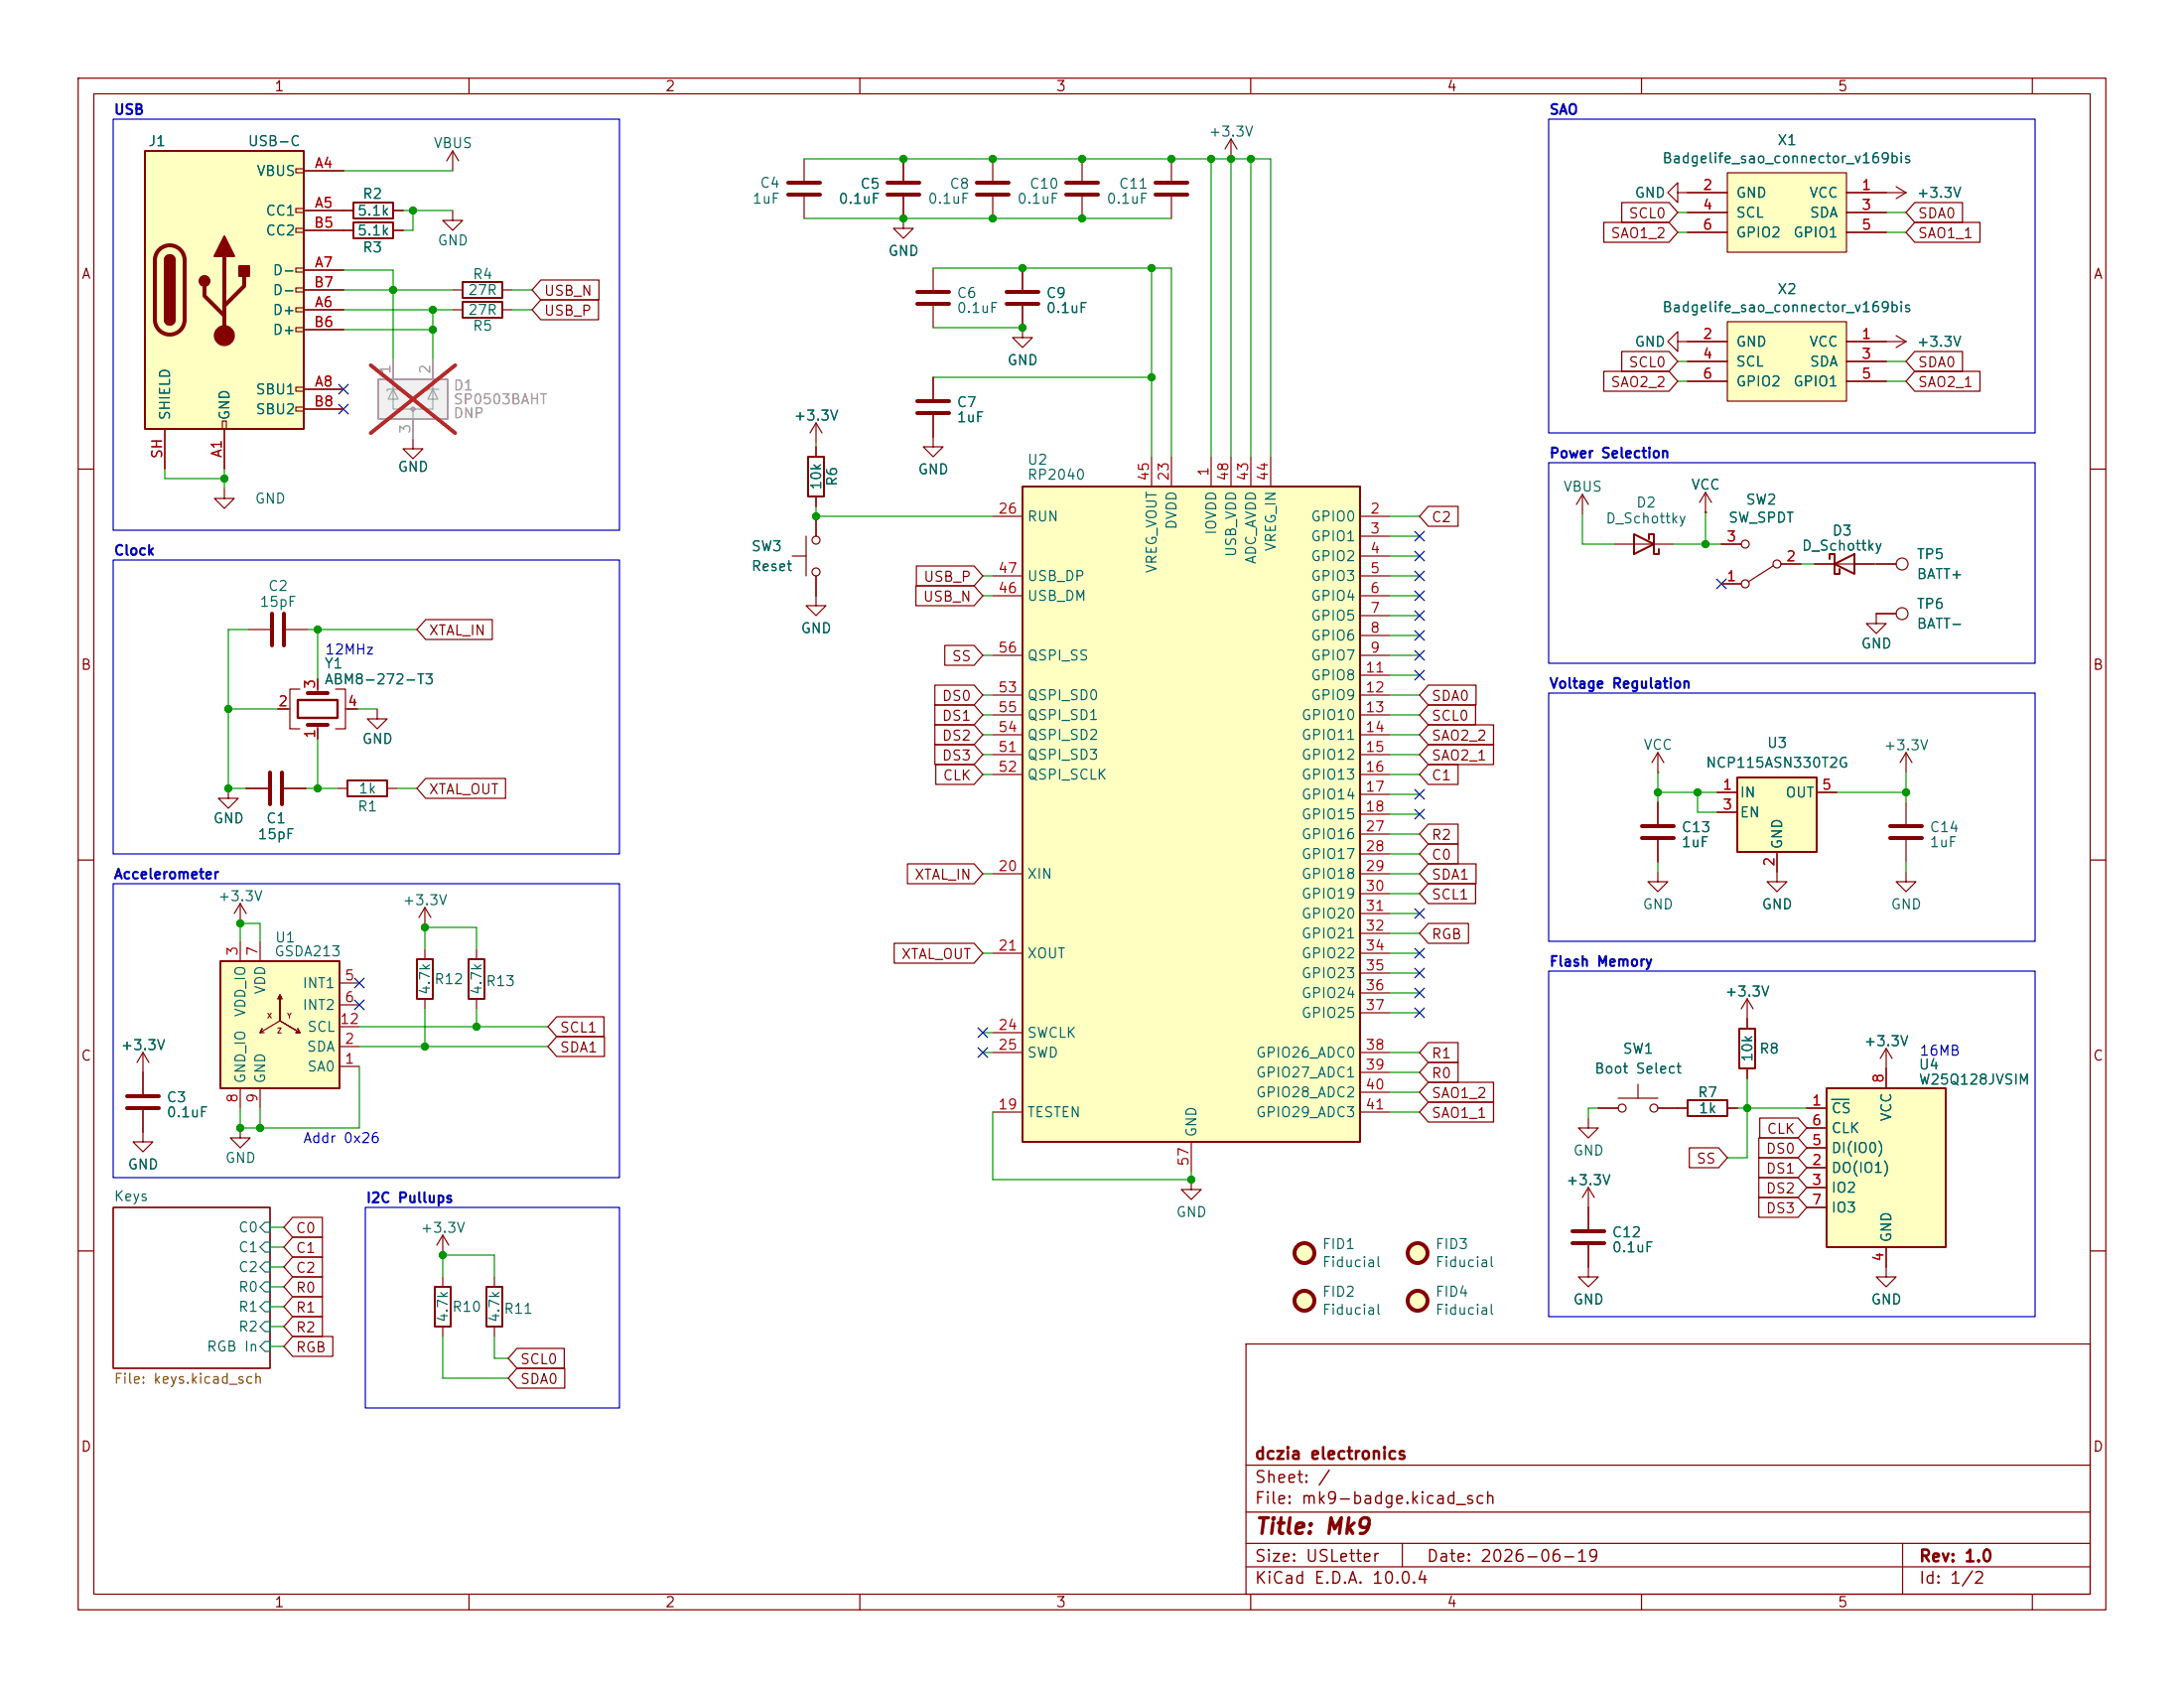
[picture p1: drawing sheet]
<svg xmlns="http://www.w3.org/2000/svg" width="279mm" height="216mm" viewBox="0 0 279 216" stroke-linecap="round" stroke-linejoin="round" font-family="sans-serif">
<g fill="none" stroke="#840000" stroke-width=".15">
<path d="M10 10h259.4v195.9h-259.4zM12 12h255.4v191.9h-255.4zM60 10v2M110 10v2M160 10v2M210 10v2M260 10v2M104.4 54.1l-.8 1.3M104.4 54.1l.8 1.3M104.4 54.1v2.5M104.4 57.2v1.2M119.4 53.1v4.1h1.2l-1.2 1.2-1.3-1.2h1.3"/>
<path d="M119.4 48.3v2.8M10 60h2M104.4 63.5v1.3M267.4 60h2M35.6 90.7h1.5M38.4 88.1h-1.3v5.1h1.3M40.6 86.9v1.7M40.6 92.7v1.8M42.9 88.1h1.3v5.1h-1.3M44.2 90.7h1.5M10 110h2M30.7 115.6l-.7 1.2"/>
<path d="M30.7 115.6l.8 1.2M30.7 115.6v2.5M43.2 100.8h1.2M49.5 100.8h1.3M267.4 110h2M18.3 134.6l-.8 1.3M18.3 134.6l.7 1.3M18.3 134.6v5.4M223.5 127.8l-.7 1.2M223.5 127.8l.8 1.2M223.5 127.8v3.8M223.5 136.7v1.2"/>
<path d="M14.5 154.4h20v20.6h-20zM18.3 142v2.8M30.7 144.3v1.2h1.3l-1.3 1.3-1.2-1.3h1.2M203.2 151.9l-.8 1.3M203.2 151.9l.8 1.3M203.2 151.9v2.5M10 160h2M159.4 171.9h108v32h-108zM203.2 162.1v1.2h1.3l-1.3 1.3-1.3-1.3h1.3M241.3 162.1v1.2h1.3l-1.3 1.3-1.3-1.3h1.3M267.4 160h2M159.4 197.4h108"/>
<path d="M159.4 193.4h108M159.4 187.4h108M179.4 197.4v3M243.4 197.4v6.5M60 203.9v2M110 203.9v2M159.4 200.4h108M160 203.9v2M210 203.9v2M260 203.9v2"/>
</g>
<path d="M33.3 159.5l.6-.6h.6v1.2h-.6zM33.9 156.3h.6v1.3h-.6l-.6-.6zM33.3 172.2l.6-.6h.6v1.2h-.6zM33.9 161.4h.6v1.3h-.6l-.6-.6zM33.9 164h.6v1.2h-.6l-.6-.6zM33.9 166.5h.6v1.3h-.6l-.6-.7zM33.9 169h.6v1.3h-.6l-.6-.6z" fill="none" stroke="#006464" stroke-width=".15"/>
<path d="M103.4 58.4h2v5.1h-2zM44.4 99.8h5.1v2.1h-5.1zM222.5 131.6h2v5.1h-2z" fill="none" stroke="#840000" stroke-width=".25"/>
<path d="M117.3 52.8h4.1M117.3 51.3h4.1M39.4 92.7h2.5M39.4 88.6h2.5M16.3 141.7h4M16.3 140.2h4" fill="none" stroke="#840000" stroke-width=".51"/>
<path d="M38.1 89.5h5.1v2.3h-5.1z" fill="none" stroke="#840000" stroke-width=".3"/>
<path d="M28.2 122.9h15.2v16.3h-15.2z" fill="#ffffc2"/>
<path d="M45.2 28.4h5.1v2.1h-5.1zM45.2 25.9h5.1v2h-5.1zM59.2 36.1h5.1v2h-5.1zM59.2 38.6h5.1v2h-5.1zM28.2 122.9h15.2v16.3h-15.2zM53.3 122.7h2.1v5.1h-2.1zM59.9 122.7h2.1v5.1h-2.1zM55.6 164.6h2.1v5.1h-2.1zM62.2 164.6h2.1v5.1h-2.1z" fill="none" stroke="#840000" stroke-width=".25"/>
<g fill="none" stroke="#840000" stroke-width=".15">
<path d="M57.9 19.3l-.8 1.3M57.9 19.3l.8 1.3M57.9 19.3v2.5M43.9 29.5h1.3M43.9 26.9h1.3M50.3 29.5h1.3M50.3 26.9h1.3M57.9 26.9v1.3h1.3l-1.3 1.3-1.3-1.3h1.3M57.9 37.1h1.3M57.9 39.6h1.3M64.3 37.1h1.2M64.3 39.6h1.2"/>
<path d="M102.9 20.3v2.8M102.9 25.1v2.8M115.6 20.3v2.8M115.6 25.1v2.8M31.7 80.5h2.8M36.6 80.5h2.8M48.3 90.7v1.2h1.2l-1.2 1.3-1.3-1.3h1.3M29.2 100.8v1.3h1.3l-1.3 1.3-1.3-1.3h1.3M54.4 116.1l-.8 1.2M54.4 116.1l.7 1.2M54.4 116.1v2.5M212.1 102.6v2.8"/>
<path d="M212.1 107.4v2.8M30.7 120.4v2.5M30.7 139.2v2.5M33.3 120.4v2.5M33.3 139.2v2.5M35.8 130.6v-3.3l.3 .5-.3-.5-.2 .5 .2-.5v3.3l2.6 1.5-.3-.5 .3 .5h-.6h.6l-2.6-1.5-2.5 1.5 .2-.5-.2 .5h.5M43.4 136.4h2.6M43.4 133.9h2.6M43.4 125.7h2.6M43.4 128.5h2.6M43.4 131.3h2.6M54.4 121.4v1.3"/>
<path d="M54.4 127.8v1.2M61 121.4v1.3M61 127.8v1.2M56.6 163.3v1.3M56.6 169.7v1.2M63.2 163.3v1.3M63.2 169.7v1.2"/>
</g>
<g fill="none" stroke="#840000" stroke-width=".51">
<path d="M100.8 24.9h4.1M100.8 23.4h4.1M113.5 24.9h4.1M113.5 23.4h4.1M34.8 78.5v4.1M36.3 78.5v4.1M210.1 107.2h4M210.1 105.7h4"/>
<circle cx="181.4" cy="166.4" r="1.27"/>
<circle cx="181.4" cy="160.3" r="1.27"/>
</g>
<g fill="#ffffc2" stroke="#ffffc2" stroke-width=".13">
<circle cx="181.4" cy="160.3" r="1.27"/>
<circle cx="181.4" cy="166.4" r="1.27"/>
</g>
<path d="M233.7 139.2h15.2v20.3h-15.2z" fill="#ffffc2"/>
<path d="M233.7 139.2h15.2v20.3h-15.2z" fill="none" stroke="#840000" stroke-width=".25"/>
<path d="M241.3 136.7v2.5M231.1 141.7h2.6M231.1 149.4h2.6M231.1 151.9h2.6M231.1 146.8h2.6M231.1 144.3h2.6M231.1 154.4h2.6M241.3 159.5v2.6" fill="none" stroke="#840000" stroke-width=".15"/>
<path d="M234.3 140.6h2.2" fill="none" stroke="#006464" stroke-width=".15"/>
<path d="M18.5 19.3h20.4v35.6h-20.4z" fill="#ffffc2"/>
<g fill="none" stroke="#840000" stroke-width=".15">
<path d="M37.8 21.6h1.1v.5h-1.1zM37.8 26.7h1.1v.5h-1.1zM37.8 29.2h1.1v.5h-1.1zM37.8 34.3h1.1v.5h-1.1zM37.8 36.8h1.1v.5h-1.1zM37.8 39.4h1.1v.5h-1.1zM38.9 21.8h5M38.9 26.9h5M38.9 39.6h5M38.9 34.5h5M38.9 29.5h5M38.9 37.1h5"/>
<path d="M21.1 54.9v5M28.4 53.8h.6v1.1h-.6zM28.7 54.9v5M37.8 41.9h1.1v.5h-1.1zM37.8 49.5h1.1v.5h-1.1zM37.8 52.1h1.1v.5h-1.1zM38.9 49.8h5M38.9 42.2h5M38.9 52.3h5M52.8 56.1v1.3h-1.2l1.2 1.3 1.3-1.3h-1.3M28.7 62.5v1.3h1.3l-1.3 1.2-1.3-1.2h1.3M101.3 71.1h1.8"/>
<path d="M103.1 68.6v5.1M104.4 66v2.6M104.4 73.7v2.5M241.3 134.1l-.8 1.3M241.3 134.1l.8 1.3M241.3 134.1v2.6M56.6 158l-.7 1.3M56.6 158l.8 1.3M56.6 158v2.5"/>
<circle cx="104.4" cy="73.2" r=".51"/>
<circle cx="104.4" cy="69.1" r=".51"/>
</g>
<path d="M18.5 19.3h20.4v35.6h-20.4zM21.1 33.3a.64 .64 0 0 1 .6-.7 .64 .64 0 0 1 .7 .7M21.1 40.9a.64 .64 0 0 0 .6 .6 .64 .64 0 0 0 .7-.6" fill="none" stroke="#840000" stroke-width=".25"/>
<path d="M20.4 31.9a1.9 1.9 0 0 1 2-.4 1.9 1.9 0 0 1 1.2 1.8v7.6a1.91 1.91 0 0 1-1.9 1.9 1.91 1.91 0 0 1-1.9-1.9v-7.6a1.9 1.9 0 0 1 .6-1.4zM26.2 36.6v1.2l2.5 2.6M28.7 32.8v10.1M31.2 35.3v1.3l-2.5 2.5" fill="none" stroke="#840000" stroke-width=".51"/>
<g fill="#840000" stroke="#840000" stroke-width=".25">
<path d="M21.1 33.3h1.3v7.6h-1.3z"/>
<path d="M21.3 32.8a.64 .64 0 0 1 .7-.1 .64 .64 0 0 1 .4 .6h-1.3z"/>
<path d="M21.1 40.9h1.3a.64 .64 0 0 1-.7 .6 .64 .64 0 0 1-.6-.6z"/>
<path d="M28.7 30.2l1.3 2.6h-2.6z"/>
<path d="M30.6 34h1.3v1.3h-1.3z"/>
<circle cx="26.2" cy="35.9" r=".63"/>
</g>
<circle cx="28.7" cy="42.9" r="1.27" fill="#840000" stroke="#840000" stroke-width=".15"/>
<path d="M221 22.1h15.2v10.2h-15.2z" fill="#ffffc2"/>
<path d="M215.9 24.6h5.1M215.9 27.2h5.1M215.9 29.7h5.1M221 22.1h15.2v10.2h-15.2zM236.2 24.6h5.1M236.2 27.2h5.1M236.2 29.7h5.1" fill="none" stroke="#840000" stroke-width=".15"/>
<path d="M48.4 48.5h8.9v5.1h-8.9z" fill="#f0f0f0"/>
<path d="M48.4 48.5h8.9v5.1h-8.9z" fill="none" stroke="#a1a1a1" stroke-width=".25"/>
<path d="M50.3 49.8v2.5h5.1v-2.5M50.3 49.8l.6 1.3h-1.2zM50.3 46v3.8M51.1 49.8h-1.6v.2M52.8 52.3v3.8M55.4 49.8l.6 1.3h-1.3zM55.4 46v3.8M56.1 49.8h-1.5v.2" fill="none" stroke="#a1a1a1" stroke-width=".15"/>
<circle cx="52.8" cy="52.3" r=".25" fill="#a1a1a1" stroke="#a1a1a1" stroke-width=".15"/>
<path d="M47.4 46.7l10.8 8.7M58.2 46.7l-10.8 8.7" fill="none" stroke="#e12e31" stroke-width=".46"/>
<g fill="none" stroke="#840000" stroke-width=".15">
<path d="M115.6 27.9v1.3h-1.3l1.3 1.3 1.2-1.3h-1.2M119.4 34.3v2.8M119.4 39.1v2.8M127 20.3v2.8M127 25.1v2.8M104.4 76.2v1.3h1.3l-1.3 1.2-1.3-1.2h1.3M31.5 100.8h2.8M36.3 100.8h2.8M209.5 138.7v1.8M18.3 144.8v1.3h1.3l-1.3 1.2-1.3-1.2h1.3M203.2 143v1.3h1.3l-1.3 1.2-1.3-1.2h1.3M203.2 154.4v2.8"/>
<path d="M203.2 159.3v2.8M204.5 141.7h2.5M207 140.5h5.1M212.1 141.7h3.8M221 141.7h1.2"/>
<circle cx="207.5" cy="141.7" r=".51"/>
<circle cx="211.6" cy="141.7" r=".51"/>
</g>
<path d="M117.3 38.9h4.1M117.3 37.3h4.1M125 24.9h4M125 23.4h4M34.5 98.8v4.1M36.1 98.8v4.1M201.2 159h4M201.2 157.5h4" fill="none" stroke="#840000" stroke-width=".51"/>
<path d="M215.9 140.7h5.1v2h-5.1z" fill="none" stroke="#840000" stroke-width=".25"/>
<path d="M130.8 62.2h43.2v83.9h-43.2z" fill="#ffffc2"/>
<path d="M130.8 62.2h43.2v83.9h-43.2z" fill="none" stroke="#840000" stroke-width=".25"/>
<g fill="none" stroke="#840000" stroke-width=".15">
<path d="M157.5 17.8v2.5M157.5 17.8l-.8 1.3M157.5 17.8l.7 1.3M130.8 39.1v4.1h1.3l-1.3 1.3-1.3-1.3h1.3M130.8 34.3v2.8M138.4 20.3v2.8M138.4 25.1v2.8M149.9 20.3v2.8M149.9 25.1v2.8M147.3 58.4v3.8M149.9 58.4v3.8M154.9 58.4v3.8"/>
<path d="M157.5 58.4v3.8M160 58.4v3.8M162.6 58.4v3.8M127 66h3.8M127 73.7h3.8M127 76.2h3.8M174 66h3.8M174 68.6h3.8M174 71.1h3.8M174 73.7h3.8M174 76.2h3.8M174 78.7h3.8"/>
<path d="M240 72.1h2.6M127 83.8h3.8M127 88.9h3.8M127 91.4h3.8M127 94h3.8M127 96.5h3.8M127 99.1h3.8M174 81.3h3.8M174 83.8h3.8M174 86.4h3.8M174 88.9h3.8M174 91.4h3.8"/>
<path d="M174 94h3.8M174 96.5h3.8M174 99.1h3.8M243.8 96.3l-.7 1.2M243.8 96.3l.8 1.2M243.8 96.3v2.5M127 111.8h3.8M174 101.6h3.8M174 104.1h3.8M174 111.8h3.8M174 106.7h3.8M174 109.2h3.8"/>
<path d="M174 114.3h3.8M174 116.8h3.8M174 119.4h3.8M227.3 111.5v1.3h1.3l-1.3 1.2-1.2-1.2h1.2M243.8 111.5v1.3h1.3l-1.3 1.2-1.2-1.2h1.2M127 121.9h3.8M127 132.1h3.8M127 134.6h3.8M174 121.9h3.8M174 134.6h3.8M174 124.5h3.8M174 127h3.8"/>
<path d="M174 129.5h3.8M174 137.2h3.8M174 139.7h3.8M127 142.2h3.8M152.4 150.9v1.2h1.3l-1.3 1.3-1.3-1.3h1.3M152.4 146.1v3.8M174 142.2h3.8"/>
<circle cx="243.3" cy="72.1" r=".76"/>
</g>
<g fill="#ffffc2" stroke="#ffffc2" stroke-width=".13">
<circle cx="166.9" cy="160.3" r="1.27"/>
<circle cx="166.9" cy="166.4" r="1.27"/>
</g>
<g fill="none" stroke="#840000" stroke-width=".51">
<path d="M128.8 38.9h4M128.8 37.3h4M136.4 24.9h4.1M136.4 23.4h4.1M147.8 24.9h4.1M147.8 23.4h4.1"/>
<circle cx="166.9" cy="160.3" r="1.27"/>
<circle cx="166.9" cy="166.4" r="1.27"/>
</g>
<path d="M222.2 99.4h10.2v9.6h-10.2z" fill="#ffffc2"/>
<path d="M209 68.3l2.6 1.3-2.6 1.3zM210.9 69v-.7h.7v2.6h.6v-.7M234.1 71.5v-.6h.6v2.5h.6v-.6M234.7 72.1l2.5-1.2v2.5zM222.2 99.4h10.2v9.6h-10.2z" fill="none" stroke="#840000" stroke-width=".25"/>
<g fill="none" stroke="#840000" stroke-width=".15">
<path d="M241.3 24.6h2.5M242.6 23.9l1.2 .7M243.8 24.6l-1.2 .8M241.3 43.7h2.5M242.6 42.9l1.2 .8M243.8 43.7l-1.2 .8M202.4 63.2l-.7 1.3M202.4 63.2l.8 1.3M202.4 63.2v2.6M206.5 69.6h7.6M218.2 65.5h.1M218.2 63l-.8 1.3"/>
<path d="M218.2 63l.7 1.3M218.2 63v2.5M220.2 74.7h2.6M220.2 69.6h2.6M226.8 72.4l-3.2 2M227.8 72.1h2.6M232.2 72.1h7.6M242.6 78.5h-2.6v1.3h1.3l-1.3 1.2-1.2-1.2h1.2M212.1 98.8h.1M212.1 96.3l-.8 1.2M212.1 96.3l.8 1.2M212.1 96.3v2.5"/>
<path d="M212.1 111.5v1.3h1.3l-1.3 1.2-1.3-1.2h1.3M219.7 101.3h2.5M219.7 103.9h2.5M227.3 109v2.5M232.4 101.3h2.5M243.8 102.6v2.8M243.8 107.4v2.8"/>
<circle cx="223.3" cy="69.6" r=".51"/>
<circle cx="223.3" cy="74.7" r=".51"/>
<circle cx="227.3" cy="72.1" r=".51"/>
<circle cx="243.3" cy="78.5" r=".76"/>
</g>
<path d="M241.8 107.2h4.1M241.8 105.7h4.1" fill="none" stroke="#840000" stroke-width=".51"/>
<path d="M221 41.1h15.2v10.2h-15.2z" fill="#ffffc2"/>
<g fill="none" stroke="#840000" stroke-width=".15">
<path d="M38.9 29.5h6.3M38.9 26.9h6.3M38.9 21.8h5M38.9 39.6h5M38.9 34.5h5M38.9 37.1h5M50.3 29.5h1.3M50.3 26.9h1.3M69.2 38.4h7.4v2.5h-7.4l-1.1-1.3zM69.2 35.8h7.4v2.6h-7.4l-1.1-1.3zM115.6 20.3v2.8M115.6 25.1v2.8"/>
<path d="M130.8 34.3v2.8M130.8 39.1v2.8M214.6 24.6v-1.2l-1.2 1.2 1.2 1.3v-1.3h6.4M215.9 27.2h5.1M215.9 29.7h5.1M236.2 24.6h5.1M236.2 27.2h5.1M236.2 29.7h5.1M21.1 54.9v5M28.7 54.9v5M38.9 49.8h5M38.9 42.2h5"/>
<path d="M38.9 52.3h5M104.4 57.2v1.2M119.4 48.3v2.8M119.4 53.1v2.8M214.6 43.7v-1.3l-1.2 1.3 1.2 1.3v-1.3h6.4M215.9 46.2h5.1M215.9 48.8h5.1M221 41.1h15.2v10.2h-15.2zM236.2 43.7h5.1M236.2 46.2h5.1M236.2 48.8h5.1M54.5 79.2h8.5v2.6h-8.5l-1.2-1.3z"/>
<path d="M104.4 63.5v1.3M104.4 66v2.6M104.4 73.7v2.5M117.2 74.9h7.4l1.1 1.3-1.1 1.3h-7.4zM117.2 72.4h7.4l1.1 1.3-1.1 1.2h-7.4zM182.7 64.8h3.8v2.5h-3.8l-1.1-1.3zM218.2 65.5h.1M220.2 74.7h2.6M220.2 69.6h2.6M227.8 72.1h2.6M232.2 72.1h2.5M237.2 72.1h2.6"/>
<path d="M240 72.1h2.6M240 78.5h2.6M35.6 90.7h1.2M40.6 86.9v1.2M40.6 93.2v1.3M44.4 90.7h1.3M54.5 99.6h10.2v2.5h-10.2l-1.2-1.3zM119.6 95.2h5l1.1 1.3-1.1 1.3h-5zM119.6 90.2h5l1.1 1.2-1.1 1.3h-5zM119.6 87.6h5l1.1 1.3-1.1 1.3h-5zM119.6 92.7h5l1.1 1.3-1.1 1.3h-5zM119.7 97.8h4.9l1.1 1.3-1.1 1.2h-4.9z"/>
<path d="M120.9 82.5h3.7l1.1 1.3-1.1 1.3h-3.7zM182.7 97.8h3.8v2.5h-3.8l-1.1-1.2zM31.5 100.8h2.8M36.3 100.8h2.8M116.1 110.5h8.5l1.1 1.3-1.1 1.2h-8.5zM182.7 105.4h3.8v2.6h-3.8l-1.1-1.3zM182.7 118.1h5.2v2.6h-5.2l-1.1-1.3zM182.7 107.9h3.8v2.6h-3.8l-1.1-1.3zM212.1 102.6v2.8M212.1 107.4v2.8M219.7 101.3h2.5M219.7 103.9h2.5"/>
<path d="M227.3 109v2.5M232.4 101.3h2.5M18.3 137.2v2.8M114.4 120.6h10.2l1.1 1.3-1.1 1.3h-10.2zM182.7 133.3h3.8v2.6h-3.8l-1.1-1.3zM182.7 135.9h3.8v2.5h-3.8l-1.1-1.2zM223.5 130.3v1.3M223.5 136.7v1.2M241.3 136.7v2.5M18.3 142v2.8M37.4 155.7h3.8v2.5h-3.8l-1.1-1.2zM37.4 158.2h3.8v2.6h-3.8l-1.1-1.3z"/>
<path d="M203.2 154.4v2.8M203.2 159.3v2.8M204.5 141.7h2.5M212.1 141.7h3.8M216.1 146.8h3.8l1.1 1.3-1.1 1.3h-3.8zM221 141.7h1.2M225 153.2h5l1.1 1.2-1.1 1.3h-5zM225 145.5h5l1.1 1.3-1.1 1.3h-5zM225 150.6h5l1.1 1.3-1.1 1.3h-5zM225 148.1h5l1.1 1.3-1.1 1.2h-5zM225.1 143h4.9l1.1 1.3-1.1 1.2h-4.9zM231.1 141.7h2.6"/>
<path d="M231.1 149.4h2.6M231.1 151.9h2.6M231.1 146.8h2.6M231.1 144.3h2.6M231.1 154.4h2.6M241.3 159.5v2.6M37.4 170.9h5.2v2.6h-5.2l-1.1-1.3zM37.4 168.4h3.8v2.5h-3.8l-1.1-1.2zM37.4 165.9h3.8v2.5h-3.8l-1.1-1.3zM37.4 160.8h3.8v2.5h-3.8l-1.1-1.2zM37.4 163.3h3.8v2.6h-3.8l-1.1-1.3z"/>
</g>
<g fill="none" stroke="#840000" stroke-width=".16">
<path d="M205.2 28.4h8.3l1.1 1.3-1.1 1.3h-8.3zM207.5 25.9h6l1.1 1.3-1.1 1.2h-6zM245 28.4h8.3v2.6h-8.3l-1.2-1.3zM245 25.9h6.1v2.5h-6.1l-1.2-1.2zM205.2 47.5h8.3l1.1 1.3-1.1 1.2h-8.3zM207.5 45h6l1.1 1.2-1.1 1.3h-6zM245 47.5h8.3v2.5h-8.3l-1.2-1.2zM245 45h6.1v2.5h-6.1l-1.2-1.3zM182.7 87.6h6.1v2.6h-6.1l-1.1-1.3zM182.7 95.2h8.4v2.6h-8.4l-1.1-1.3zM182.7 92.7h8.4v2.6h-8.4l-1.1-1.3zM182.7 90.2h6.1v2.5h-6.1l-1.1-1.3z"/>
<path d="M182.7 110.5h6.1v2.5h-6.1l-1.1-1.2zM182.7 113h6.1v2.6h-6.1l-1.1-1.3zM71.2 132.6h6.1v2.5h-6.1l-1.1-1.2zM71.2 130h6.1v2.6h-6.1l-1.1-1.3zM182.7 138.4h8.4v2.6h-8.4l-1.1-1.3zM182.7 141h8.4v2.5h-8.4l-1.1-1.3zM66.1 172.5h6.1v2.5h-6.1l-1.1-1.3zM66.1 175h6.1v2.5h-6.1l-1.1-1.2z"/>
</g>
<g fill="none" stroke="#009600" stroke-width=".15">
<path d="M43.9 34.5h6.4v11.5M43.9 39.6h14M43.9 37.1h14M43.9 21.8h14M51.6 26.9h6.3M52.8 26.9v2.6h-1.2M55.4 39.6v6.4M65.5 39.6h2.6M65.5 37.1h2.6M102.9 20.3h59.7v38.1M102.9 27.9h47M119.4 34.3h30.5v24.1"/>
<path d="M147.3 34.3v24.1M154.9 20.3v38.1M157.5 20.3v38.1M160 20.3v38.1M214.6 29.7h1.3M214.6 27.2h1.3M241.3 29.7h2.5M241.3 27.2h2.5M21.1 59.9v1.3h7.6M28.7 59.9v2.6M43.9 42.2h11.5M104.4 56.6v.6"/>
<path d="M119.4 48.3h27.9M119.4 41.9h11.4M214.6 48.8h1.3M214.6 46.2h1.3M241.3 48.8h2.5M241.3 46.2h2.5M104.4 64.8v1.2h22.6M125.7 73.7h1.3M125.7 76.2h1.3M177.8 78.7h3.8M177.8 73.7h3.8M177.8 76.2h3.8"/>
<path d="M177.8 66h3.8M177.8 71.1h3.8M177.8 68.6h3.8M202.4 65.8v3.8h4.1M214.1 69.6h6.1M218.2 65.5v4.1M230.4 72.1h1.8M239.8 72.1h.2M29.2 90.7h6.4M31.7 80.5h-2.5v20.3h2.3M39.4 80.5h13.9M40.6 80.5v6.4"/>
<path d="M40.6 94.5v6.3M45.7 90.7h2.6M125.7 99.1h1.3M125.7 88.9h1.3M125.7 83.8h1.3M125.7 91.4h1.3M125.7 96.5h1.3M125.7 94h1.3M177.8 99.1h3.8M177.8 81.3h3.8M177.8 88.9h3.8M177.8 86.4h3.8"/>
<path d="M177.8 83.8h3.8M177.8 91.4h3.8M177.8 96.5h3.8M177.8 94h3.8M212.1 98.8v3.8M243.8 98.8v3.8M39.1 100.8h4.1M50.8 100.8h2.5M125.7 111.8h1.3M177.8 111.8h3.8M177.8 106.7h3.8M177.8 109.2h3.8"/>
<path d="M177.8 114.3h3.8M177.8 116.8h3.8M177.8 119.4h3.8M177.8 101.6h3.8M177.8 104.1h3.8M212.1 110.2v1.3M212.1 101.3h7.6M217.2 101.3v2.6h2.5M234.9 101.3h8.9M243.8 110.2v1.3M30.7 120.4v-2.3h2.6v2.3M46 136.4v7.9h-15.3v-2.6"/>
<path d="M46 131.3h24.1M46 133.9h24.1M54.4 121.4v-2.8h6.6v2.8M54.4 129v4.9M61 129v2.3M125.7 121.9h1.3M125.7 132.1h1.3M125.7 134.6h1.3M177.8 121.9h3.8M177.8 134.6h3.8M177.8 129.5h3.8M177.8 139.7h3.8"/>
<path d="M177.8 137.2h3.8M177.8 124.5h3.8M177.8 127h3.8M223.5 137.9v10.2h-2.5M33.3 141.7v2.6M34.5 159.5h1.8M34.5 157h1.8M127 142.2v8.7h25.4v-1M177.8 142.2h3.8M204.5 141.7h-1.3v1.3M222.2 141.7h8.9M34.5 162.1h1.8"/>
<path d="M34.5 164.6h1.8M34.5 167.1h1.8M34.5 169.7h1.8M34.5 172.2h1.8M56.6 163.3v-2.8h6.6v2.8M56.6 170.9v5.4h8.4M63.2 170.9v2.8h1.8"/>
</g>
<g fill="none" stroke="#000084" stroke-width=".15">
<path d="M43.3 51.7l1.3 1.2M43.3 49.2l1.3 1.2M44.6 51.7l-1.3 1.2M44.6 49.2l-1.3 1.2M181 70.5l1.2 1.2M181 73.1l1.2 1.2M181 78.1l1.2 1.2M181 75.6l1.2 1.2M181 68l1.2 1.2M182.2 70.5l-1.2 1.2M182.2 73.1l-1.2 1.2M182.2 78.1l-1.2 1.2"/>
<path d="M182.2 75.6l-1.2 1.2M182.2 68l-1.2 1.2M219.6 74.1l1.2 1.2M220.8 74.1l-1.2 1.2M181 80.7l1.2 1.2M181 85.8l1.2 1.2M181 83.2l1.2 1.2M182.2 80.7l-1.2 1.2M182.2 85.8l-1.2 1.2M182.2 83.2l-1.2 1.2M181 103.5l1.2 1.2M181 101l1.2 1.2"/>
<path d="M181 116.2l1.2 1.2M182.2 103.5l-1.2 1.2M182.2 101l-1.2 1.2M182.2 116.2l-1.2 1.2M45.4 127.9l1.2 1.2M45.4 125.1l1.2 1.2M46.6 127.9l-1.2 1.2M46.6 125.1l-1.2 1.2M125.1 131.5l1.2 1.2M125.1 134l1.2 1.2M126.3 131.5l-1.2 1.2M126.3 134l-1.2 1.2"/>
<path d="M181 126.4l1.2 1.2M181 121.3l1.2 1.2M181 123.9l1.2 1.2M181 128.9l1.2 1.2M182.2 126.4l-1.2 1.2M182.2 121.3l-1.2 1.2M182.2 123.9l-1.2 1.2M182.2 128.9l-1.2 1.2"/>
</g>
<path d="M14.5 15.2h64.7v52.6h-64.7zM198.1 15.2h62.2v40.2h-62.2zM198.1 59.2h62.2v25.6h-62.2zM14.5 71.6h64.7v37.6h-64.7zM198.1 88.6h62.2v31.8h-62.2zM14.5 113h64.7v37.6h-64.7zM198.1 124.2h62.2v44.2h-62.2zM46.7 154.4h32.5v25.7h-32.5z" fill="none" stroke="#0000c2" stroke-width=".15"/>
<path d="M50.3 46v2.5M52.8 53.6v2.5M55.4 46v2.5" fill="none" stroke="#a1a1a1" stroke-width=".15"/>
<path d="M47.4 46.7l10.8 8.7M58.2 46.7l-10.8 8.7" fill="none" stroke="#e12e31" stroke-width=".46"/>
<path d="M234.3 140.6h2.2" fill="none" stroke="#006464" stroke-width=".15"/>
<g fill="#009600" stroke="#009600" stroke-width=".13">
<circle cx="30.7" cy="118.1" r=".46"/>
<circle cx="33.3" cy="144.3" r=".46"/>
<circle cx="30.7" cy="144.3" r=".46"/>
<circle cx="52.8" cy="26.9" r=".46"/>
<circle cx="28.7" cy="61.2" r=".46"/>
<circle cx="55.4" cy="42.2" r=".46"/>
<circle cx="50.3" cy="37.1" r=".46"/>
<circle cx="55.4" cy="39.6" r=".46"/>
<circle cx="40.6" cy="100.8" r=".46"/>
<circle cx="40.6" cy="80.5" r=".46"/>
<circle cx="104.4" cy="66" r=".46"/>
<circle cx="115.6" cy="27.9" r=".46"/>
<circle cx="115.6" cy="20.3" r=".46"/>
<circle cx="127" cy="20.3" r=".46"/>
<circle cx="127" cy="27.9" r=".46"/>
<circle cx="61" cy="131.3" r=".46"/>
<circle cx="54.4" cy="133.9" r=".46"/>
<circle cx="54.4" cy="118.6" r=".46"/>
<circle cx="29.2" cy="90.7" r=".46"/>
<circle cx="29.2" cy="100.8" r=".46"/>
<circle cx="56.6" cy="160.5" r=".46"/>
<circle cx="223.5" cy="141.7" r=".46"/>
<circle cx="152.4" cy="150.9" r=".46"/>
<circle cx="138.4" cy="27.9" r=".46"/>
<circle cx="130.8" cy="34.3" r=".46"/>
<circle cx="130.8" cy="41.9" r=".46"/>
<circle cx="157.5" cy="20.3" r=".46"/>
<circle cx="154.9" cy="20.3" r=".46"/>
<circle cx="160" cy="20.3" r=".46"/>
<circle cx="147.3" cy="34.3" r=".46"/>
<circle cx="147.3" cy="48.3" r=".46"/>
<circle cx="149.9" cy="20.3" r=".46"/>
<circle cx="138.4" cy="20.3" r=".46"/>
<circle cx="243.8" cy="101.3" r=".46"/>
<circle cx="217.2" cy="101.3" r=".46"/>
<circle cx="218.2" cy="69.6" r=".46"/>
<circle cx="212.1" cy="101.3" r=".46"/>
</g>
<text font-size="2" fill="#840000" x="160.4" y="196.7">Title: Mk9</text>
<g font-size="1.5" fill="#840000">
<text x="160.4" y="190">Sheet: /</text>
<text x="160.4" y="187">dczia electronics</text>
<text x="160.4" y="192.7">File: mk9-badge.kicad_sch</text>
<text x="160.4" y="202.9">KiCad E.D.A. 10.0.4</text>
<text x="160.4" y="200.1">Size: USLetter</text>
<text x="182.4" y="200.1">Date: 2026-06-19</text>
<text x="245.4" y="200.1">Rev: 1.0</text>
<text x="245.4" y="202.9">Id: 1/2</text>
</g>
<g font-size="1.3" fill="#840000">
<text x="35" y="12">1</text>
<text x="85" y="12">2</text>
<text x="135" y="12">3</text>
<text x="185" y="12">4</text>
<text x="235" y="12">5</text>
<text x="208.3" y="28.2">SCL0</text>
<text x="245.3" y="28.2">SDA0</text>
<text x="10.3" y="36">A</text>
<text x="206" y="30.8">SAO1_2</text>
<text x="245.3" y="30.8">SAO1_1</text>
<text x="267.7" y="36">A</text>
<text x="69.5" y="40.7">USB_P</text>
<text x="69.5" y="38.1">USB_N</text>
<text x="208.3" y="47.3">SCL0</text>
<text x="245.3" y="47.3">SDA0</text>
<text x="206" y="49.8">SAO2_2</text>
<text x="245.3" y="49.8">SAO2_1</text>
<text x="183" y="67.1">C2</text>
<text x="118" y="77.3">USB_N</text>
<text x="118.1" y="74.7">USB_P</text>
<text x="54.8" y="81.6">XTAL_IN</text>
<text x="10.3" y="86">B</text>
<text x="120.4" y="90">DS0</text>
<text x="121.7" y="84.9">SS</text>
<text x="183" y="90">SDA0</text>
<text x="267.7" y="86">B</text>
<text x="120.4" y="92.5">DS1</text>
<text x="120.4" y="95">DS2</text>
<text x="183" y="95">SAO2_2</text>
<text x="183" y="92.5">SCL0</text>
<text x="54.8" y="101.9">XTAL_OUT</text>
<text x="120.4" y="97.6">DS3</text>
<text x="120.5" y="100.1">CLK</text>
<text x="183" y="100.1">C1</text>
<text x="183" y="97.6">SAO2_1</text>
<text x="183" y="107.7">R2</text>
<text x="116.9" y="112.8">XTAL_IN</text>
<text x="183" y="112.8">SDA1</text>
<text x="183" y="110.3">C0</text>
<text x="183" y="115.4">SCL1</text>
<text x="115.2" y="123">XTAL_OUT</text>
<text x="183" y="120.4">RGB</text>
<text x="10.3" y="136">C</text>
<text x="71.5" y="134.9">SDA1</text>
<text x="71.5" y="132.4">SCL1</text>
<text x="183" y="135.7">R1</text>
<text x="267.7" y="136">C</text>
<text x="183" y="143.3">SAO1_1</text>
<text x="183" y="138.2">R0</text>
<text x="183" y="140.8">SAO1_2</text>
<text x="216.9" y="149.1">SS</text>
<text x="225.8" y="147.9">DS0</text>
<text x="225.9" y="145.3">CLK</text>
<text x="225.8" y="155.5">DS3</text>
<text x="225.8" y="153">DS2</text>
<text x="225.8" y="150.4">DS1</text>
<text x="37.8" y="158">C0</text>
<text x="37.8" y="160.6">C1</text>
<text x="37.8" y="163.1">C2</text>
<text x="37.8" y="165.7">R0</text>
<text x="37.8" y="173.3">RGB</text>
<text x="37.8" y="170.7">R2</text>
<text x="37.8" y="168.2">R1</text>
<text x="66.5" y="174.8">SCL0</text>
<text x="66.5" y="177.3">SDA0</text>
<text x="10.3" y="186">D</text>
<text x="267.7" y="186">D</text>
<text x="35" y="205.9">1</text>
<text x="85" y="205.9">2</text>
<text x="135" y="205.9">3</text>
<text x="185" y="205.9">4</text>
<text x="235" y="205.9">5</text>
</g>
<g font-size="1.3" fill="#0000c2">
<text x="14.5" y="15">USB</text>
<text x="198.1" y="15">SAO</text>
<text x="198.1" y="58.9">Power Selection</text>
<text x="14.5" y="71.4">Clock</text>
<text x="41.5" y="84">12MHz</text>
<text x="198.1" y="88.4">Voltage Regulation</text>
<text x="14.5" y="112.8">Accelerometer</text>
<text x="198.1" y="123.9">Flash Memory</text>
<text x="245.5" y="135.3">16MB</text>
<text x="38.7" y="146.5">Addr 0x26</text>
<text x="46.7" y="154.2">I2C Pullups</text>
</g>
<g font-size="1.3" fill="#006464">
<text x="154.5" y="17.8">+3.3V</text>
<text x="18.9" y="19">J1</text>
<text x="31.6" y="19">USB-C</text>
<text x="32.7" y="22.8">VBUS</text>
<text x="55.4" y="19.3">VBUS</text>
<text x="212.6" y="21.2">Badgelife_sao_connector_v169bis</text>
<text x="227.3" y="18.9">X1</text>
<text x="33.9" y="27.9">CC1</text>
<text x="45.6" y="27.9">5.1k</text>
<text x="46.3" y="25.7">R2</text>
<text x="96.2" y="26.4">1uF</text>
<text x="97.1" y="24.3">C4</text>
<text x="107.2" y="26.4">0.1uF</text>
<text x="110" y="24.5">C5</text>
<text x="118.6" y="26.4">0.1uF</text>
<text x="121.4" y="24.5">C8</text>
<text x="130" y="26.4">0.1uF</text>
<text x="131.6" y="24.5">C10</text>
<text x="141.5" y="26.4">0.1uF</text>
<text x="143" y="24.5">C11</text>
<text x="209" y="25.6">GND</text>
<text x="222" y="25.6">GND</text>
<text x="222" y="28.1">SCL</text>
<text x="231.4" y="25.6">VCC</text>
<text x="231.4" y="28.1">SDA</text>
<text x="245.1" y="25.6">+3.3V</text>
<text x="33.9" y="30.4">CC2</text>
<text x="34.8" y="35.5">D-</text>
<text x="45.6" y="30.4">5.1k</text>
<text x="46.3" y="32.6">R3</text>
<text x="55.9" y="31.7">GND</text>
<text x="113.5" y="33">GND</text>
<text x="222" y="30.7">GPIO2</text>
<text x="229.3" y="30.7">GPIO1</text>
<text x="34.8" y="40.6">D+</text>
<text x="34.8" y="38.1">D-</text>
<text x="59.8" y="38.1">27R</text>
<text x="59.8" y="40.6">27R</text>
<text x="60.4" y="36">R4</text>
<text x="122.3" y="38.4">C6</text>
<text x="122.3" y="40.3">0.1uF</text>
<text x="133.7" y="38.4">C9</text>
<text x="133.7" y="40.3">0.1uF</text>
<text x="212.6" y="40.2">Badgelife_sao_connector_v169bis</text>
<text x="227.3" y="37.9">X2</text>
<text x="34.8" y="43.1">D+</text>
<text x="60.4" y="42.6">R5</text>
<text x="128.8" y="47">GND</text>
<text x="209" y="44.7">GND</text>
<text x="222" y="44.7">GND</text>
<text x="222" y="47.2">SCL</text>
<text x="231.4" y="44.7">VCC</text>
<text x="231.4" y="47.2">SDA</text>
<text x="245.1" y="44.7">+3.3V</text>
<text x="22.1" y="53.8" transform="rotate(-90 22.1 53.8)">SHIELD</text>
<text x="29.7" y="53.8" transform="rotate(-90 29.7 53.8)">GND</text>
<text x="32.6" y="50.8">SBU1</text>
<text x="32.6" y="53.3">SBU2</text>
<text x="122.3" y="52.4">C7</text>
<text x="222" y="49.7">GPIO2</text>
<text x="229.3" y="49.7">GPIO1</text>
<text x="101.4" y="54.1">+3.3V</text>
<text x="122.3" y="54.3">1uF</text>
<text x="131.3" y="59.8">U2</text>
<text x="32.5" y="64.7">GND</text>
<text x="50.8" y="60.7">GND</text>
<text x="105.4" y="62.8" transform="rotate(-90 105.4 62.8)">10k</text>
<text x="107.4" y="62.3" transform="rotate(-90 107.4 62.3)">R6</text>
<text x="117.3" y="61">GND</text>
<text x="131.3" y="61.7">RP2040</text>
<text x="199.9" y="63.2">VBUS</text>
<text x="209.2" y="65.2">D2</text>
<text x="216.3" y="62.9">VCC</text>
<text x="223.3" y="64.9">SW2</text>
<text x="96" y="70.8">SW3</text>
<text x="131.3" y="67">RUN</text>
<text x="150.8" y="67.8" transform="rotate(-90 150.8 67.8)">DVDD</text>
<text x="155.9" y="68.5" transform="rotate(-90 155.9 68.5)">IOVDD</text>
<text x="158.5" y="71.3" transform="rotate(-90 158.5 71.3)">USB_VDD</text>
<text x="163.5" y="70.6" transform="rotate(-90 163.5 70.6)">VREG_IN</text>
<text x="167.6" y="67">GPIO0</text>
<text x="167.6" y="69.6">GPIO1</text>
<text x="205.3" y="67.3">D_Schottky</text>
<text x="221" y="67.2">SW_SPDT</text>
<text x="230.4" y="70.7">D_Schottky</text>
<text x="234.3" y="68.8">D3</text>
<text x="245.1" y="71.8">TP5</text>
<text x="33.1" y="77.9">15pF</text>
<text x="34.2" y="75.9">C2</text>
<text x="96" y="73.4">Reset</text>
<text x="131.3" y="77.2">USB_DM</text>
<text x="131.3" y="74.6">USB_DP</text>
<text x="148.3" y="73.4" transform="rotate(-90 148.3 73.4)">VREG_VOUT</text>
<text x="161" y="72.3" transform="rotate(-90 161 72.3)">ADC_AVDD</text>
<text x="167.6" y="72.1">GPIO2</text>
<text x="167.6" y="74.6">GPIO3</text>
<text x="167.6" y="77.2">GPIO4</text>
<text x="245.1" y="74.4">BATT+</text>
<text x="102.4" y="81.3">GND</text>
<text x="167.6" y="79.7">GPIO5</text>
<text x="167.6" y="82.3">GPIO6</text>
<text x="238" y="83.3">GND</text>
<text x="245.1" y="78.2">TP6</text>
<text x="245.1" y="80.7">BATT-</text>
<text x="41.4" y="85.8">Y1</text>
<text x="41.4" y="87.8">ABM8-272-T3</text>
<text x="131.3" y="89.9">QSPI_SD0</text>
<text x="131.3" y="84.8">QSPI_SS</text>
<text x="167.6" y="84.8">GPIO7</text>
<text x="167.6" y="87.3">GPIO8</text>
<text x="167.6" y="89.9">GPIO9</text>
<text x="46.2" y="95.5">GND</text>
<text x="131.3" y="95">QSPI_SD2</text>
<text x="131.3" y="92.4">QSPI_SD1</text>
<text x="166.4" y="92.4">GPIO10</text>
<text x="166.4" y="95">GPIO11</text>
<text x="226" y="96">U3</text>
<text x="45.8" y="101.8">1k</text>
<text x="131.3" y="97.5">QSPI_SD3</text>
<text x="131.3" y="100">QSPI_SCLK</text>
<text x="166.4" y="97.5">GPIO12</text>
<text x="166.4" y="100">GPIO13</text>
<text x="210.2" y="96.2">VCC</text>
<text x="218.1" y="98.5">NCP115ASN330T2G</text>
<text x="240.9" y="96.3">+3.3V</text>
<text x="27.2" y="105.6">GND</text>
<text x="32.9" y="107.7">15pF</text>
<text x="34" y="105.6">C1</text>
<text x="45.6" y="104.1">R1</text>
<text x="166.4" y="102.6">GPIO14</text>
<text x="166.4" y="105.1">GPIO15</text>
<text x="166.4" y="107.7">GPIO16</text>
<text x="215" y="106.8">C13</text>
<text x="222.5" y="102.3">IN</text>
<text x="222.5" y="104.9">EN</text>
<text x="228.3" y="102.3">OUT</text>
<text x="246.8" y="106.8">C14</text>
<text x="131.3" y="112.7">XIN</text>
<text x="166.4" y="110.2">GPIO17</text>
<text x="166.4" y="112.7">GPIO18</text>
<text x="215" y="108.7">1uF</text>
<text x="228.3" y="108.7" transform="rotate(-90 228.3 108.7)">GND</text>
<text x="246.8" y="108.7">1uF</text>
<text x="27.8" y="115.6">+3.3V</text>
<text x="51.4" y="116.1">+3.3V</text>
<text x="166.4" y="115.3">GPIO19</text>
<text x="166.4" y="117.8">GPIO20</text>
<text x="210.1" y="116.6">GND</text>
<text x="225.3" y="116.6">GND</text>
<text x="241.8" y="116.6">GND</text>
<text x="35" y="122.6">GSDA213</text>
<text x="35.1" y="120.9">U1</text>
<text x="131.3" y="122.9">XOUT</text>
<text x="166.4" y="120.4">GPIO21</text>
<text x="166.4" y="122.9">GPIO22</text>
<text x="166.4" y="125.4">GPIO23</text>
<text x="31.7" y="130.2" transform="rotate(-90 31.7 130.2)">VDD_IO</text>
<text x="34.2" y="127.3" transform="rotate(-90 34.2 127.3)">VDD</text>
<text x="38.6" y="126.7">INT1</text>
<text x="38.6" y="129.5">INT2</text>
<text x="55.3" y="127.3" transform="rotate(-90 55.3 127.3)">4.7k</text>
<text x="55.5" y="126.2">R12</text>
<text x="61.9" y="127.3" transform="rotate(-90 61.9 127.3)">4.7k</text>
<text x="62.1" y="126.4">R13</text>
<text x="166.4" y="128">GPIO24</text>
<text x="166.4" y="130.5">GPIO25</text>
<text x="220.6" y="127.8">+3.3V</text>
<text x="15.3" y="134.6">+3.3V</text>
<text x="39.2" y="134.8">SDA</text>
<text x="39.2" y="137.4">SA0</text>
<text x="39.2" y="132.3">SCL</text>
<text x="131.3" y="133.1">SWCLK</text>
<text x="131.3" y="135.6">SWD</text>
<text x="160.6" y="135.6">GPIO26_ADC0</text>
<text x="203.9" y="137.6">Boot Select</text>
<text x="207.5" y="135.1">SW1</text>
<text x="224.5" y="135.9" transform="rotate(-90 224.5 135.9)">10k</text>
<text x="225" y="135.1">R8</text>
<text x="238.4" y="134.1">+3.3V</text>
<text x="245.4" y="137.1">U4</text>
<text x="21.2" y="141.3">C3</text>
<text x="21.2" y="143.2">0.1uF</text>
<text x="31.7" y="138.7" transform="rotate(-90 31.7 138.7)">GND_IO</text>
<text x="34.2" y="138.7" transform="rotate(-90 34.2 138.7)">GND</text>
<text x="131.3" y="143.2">TESTEN</text>
<text x="160.6" y="138.1">GPIO27_ADC1</text>
<text x="160.6" y="140.7">GPIO28_ADC2</text>
<text x="160.6" y="143.2">GPIO29_ADC3</text>
<text x="217.1" y="140.7">R7</text>
<text x="217.2" y="142.7">1k</text>
<text x="234.2" y="142.7">CS</text>
<text x="242.3" y="143.5" transform="rotate(-90 242.3 143.5)">VCC</text>
<text x="245.4" y="139">W25Q128JVSIM</text>
<text x="16.3" y="149.9">GND</text>
<text x="28.7" y="149.1">GND</text>
<text x="153.4" y="145.5" transform="rotate(-90 153.4 145.5)">GND</text>
<text x="201.2" y="148.1">GND</text>
<text x="234.2" y="147.8">DI(IO0)</text>
<text x="234.2" y="145.2">CLK</text>
<text x="14.5" y="153.9">Keys</text>
<text x="150.4" y="156">GND</text>
<text x="200.3" y="151.9">+3.3V</text>
<text x="234.2" y="150.3">DO(IO1)</text>
<text x="234.2" y="152.9">IO2</text>
<text x="234.2" y="155.4">IO3</text>
<text x="30.4" y="157.9">C0</text>
<text x="30.4" y="160.5">C1</text>
<text x="53.7" y="158">+3.3V</text>
<text x="169" y="160.1">FID1</text>
<text x="183.5" y="160.1">FID3</text>
<text x="206.1" y="158.6">C12</text>
<text x="206.1" y="160.5">0.1uF</text>
<text x="242.3" y="159" transform="rotate(-90 242.3 159)">GND</text>
<text x="30.4" y="163">C2</text>
<text x="30.4" y="165.6">R0</text>
<text x="169" y="166.2">FID2</text>
<text x="169" y="162.4">Fiducial</text>
<text x="183.5" y="166.2">FID4</text>
<text x="183.5" y="162.4">Fiducial</text>
<text x="201.2" y="167.2">GND</text>
<text x="239.3" y="167.2">GND</text>
<text x="26.3" y="173.2">RGB In</text>
<text x="30.4" y="168.1">R1</text>
<text x="30.4" y="170.6">R2</text>
<text x="57.6" y="169.3" transform="rotate(-90 57.6 169.3)">4.7k</text>
<text x="57.7" y="168.1">R10</text>
<text x="64.2" y="169.3" transform="rotate(-90 64.2 169.3)">4.7k</text>
<text x="64.3" y="168.4">R11</text>
<text x="169" y="168.5">Fiducial</text>
<text x="183.5" y="168.5">Fiducial</text>
</g>
<g font-size="1.3" fill="#a90000">
<text x="40.2" y="21.8">A4</text>
<text x="40.1" y="29.4">B5</text>
<text x="40.2" y="26.9">A5</text>
<text x="217.7" y="24.6">2</text>
<text x="217.7" y="27.2">4</text>
<text x="217.7" y="29.7">6</text>
<text x="238.1" y="24.6">1</text>
<text x="238.1" y="27.2">3</text>
<text x="238.1" y="29.7">5</text>
<text x="40.2" y="34.5">A7</text>
<text x="40.1" y="37.1">B7</text>
<text x="40.2" y="39.6">A6</text>
<text x="40.1" y="42.1">B6</text>
<text x="217.7" y="43.7">2</text>
<text x="217.7" y="46.2">4</text>
<text x="238.1" y="43.7">1</text>
<text x="238.1" y="46.2">3</text>
<text x="40.1" y="52.3">B8</text>
<text x="40.2" y="49.8">A8</text>
<text x="217.7" y="48.7">6</text>
<text x="238.1" y="48.7">5</text>
<text x="21.1" y="58.8" transform="rotate(-90 21.1 58.8)">SH</text>
<text x="28.7" y="58.7" transform="rotate(-90 28.7 58.7)">A1</text>
<text x="147.3" y="61.6" transform="rotate(-90 147.3 61.6)">45</text>
<text x="149.8" y="61.6" transform="rotate(-90 149.8 61.6)">23</text>
<text x="154.9" y="61" transform="rotate(-90 154.9 61)">1</text>
<text x="157.5" y="61.6" transform="rotate(-90 157.5 61.6)">48</text>
<text x="160" y="61.6" transform="rotate(-90 160 61.6)">43</text>
<text x="162.5" y="61.6" transform="rotate(-90 162.5 61.6)">44</text>
<text x="127.6" y="66">26</text>
<text x="175.2" y="66">2</text>
<text x="175.2" y="68.6">3</text>
<text x="175.2" y="71.1">4</text>
<text x="220.8" y="69.6">3</text>
<text x="127.6" y="76.2">46</text>
<text x="127.6" y="73.6">47</text>
<text x="175.2" y="73.6">5</text>
<text x="175.2" y="76.2">6</text>
<text x="220.8" y="74.7">1</text>
<text x="228.4" y="72.1">2</text>
<text x="127.6" y="83.8">56</text>
<text x="175.2" y="78.7">7</text>
<text x="175.2" y="81.3">8</text>
<text x="175.2" y="83.8">9</text>
<text x="40.6" y="88.2" transform="rotate(-90 40.6 88.2)">3</text>
<text x="127.6" y="88.9">53</text>
<text x="174.6" y="86.3">11</text>
<text x="174.6" y="88.9">12</text>
<text x="35.5" y="90.7">2</text>
<text x="40.6" y="94.6" transform="rotate(-90 40.6 94.6)">1</text>
<text x="44.4" y="90.7">4</text>
<text x="127.6" y="94">54</text>
<text x="127.6" y="91.4">55</text>
<text x="174.6" y="91.4">13</text>
<text x="174.6" y="94">14</text>
<text x="127.6" y="96.5">51</text>
<text x="127.6" y="99">52</text>
<text x="174.6" y="96.5">15</text>
<text x="174.6" y="99">16</text>
<text x="174.6" y="101.6">17</text>
<text x="220.3" y="101.3">1</text>
<text x="233" y="101.3">5</text>
<text x="174.6" y="104.1">18</text>
<text x="174.6" y="106.7">27</text>
<text x="220.3" y="103.9">3</text>
<text x="127.6" y="111.7">20</text>
<text x="174.6" y="109.2">28</text>
<text x="174.6" y="111.7">29</text>
<text x="227.3" y="110.9" transform="rotate(-90 227.3 110.9)">2</text>
<text x="174.6" y="114.3">30</text>
<text x="174.6" y="116.8">31</text>
<text x="174.6" y="119.4">32</text>
<text x="30.7" y="122.4" transform="rotate(-90 30.7 122.4)">3</text>
<text x="33.2" y="122.4" transform="rotate(-90 33.2 122.4)">7</text>
<text x="44" y="125.7">5</text>
<text x="127.6" y="121.9">21</text>
<text x="174.6" y="121.9">34</text>
<text x="174.6" y="124.4">35</text>
<text x="43.4" y="131.3">12</text>
<text x="44" y="128.5">6</text>
<text x="174.6" y="127">36</text>
<text x="174.6" y="129.5">37</text>
<text x="44" y="136.4">1</text>
<text x="44" y="133.8">2</text>
<text x="127.6" y="132.1">24</text>
<text x="127.6" y="134.6">25</text>
<text x="174.6" y="134.6">38</text>
<text x="174.6" y="137.1">39</text>
<text x="30.7" y="141.2" transform="rotate(-90 30.7 141.2)">8</text>
<text x="33.2" y="141.2" transform="rotate(-90 33.2 141.2)">9</text>
<text x="127.6" y="142.2">19</text>
<text x="174.6" y="139.7">40</text>
<text x="174.6" y="142.2">41</text>
<text x="231.7" y="141.7">1</text>
<text x="241.3" y="138.6" transform="rotate(-90 241.3 138.6)">8</text>
<text x="152.4" y="149.3" transform="rotate(-90 152.4 149.3)">57</text>
<text x="231.7" y="149.3">2</text>
<text x="231.7" y="146.8">5</text>
<text x="231.7" y="144.2">6</text>
<text x="231.7" y="151.9">3</text>
<text x="231.7" y="154.4">7</text>
<text x="241.3" y="161.5" transform="rotate(-90 241.3 161.5)">4</text>
</g>
<g font-size="1.3" fill="#aaa">
<text x="50.3" y="48" transform="rotate(-90 50.3 48)">1</text>
<text x="55.3" y="48" transform="rotate(-90 55.3 48)">2</text>
<text x="52.8" y="55.6" transform="rotate(-90 52.8 55.6)">3</text>
</g>
<text font-size="1.3" fill="#a1a1a1" x="57.9" y="53.8">DNP</text>
<g font-size="1.3" fill="#989898">
<text x="57.9" y="50.2">D1</text>
<text x="57.9" y="52">SP0503BAHT</text>
</g>
<text font-size="1.3" fill="#725600" x="14.5" y="177.3">File: keys.kicad_sch</text>
<g font-size=".6" fill="#840000">
<text x="34.1" y="130.4">X</text>
<text x="36.7" y="130.4">Y</text>
<text x="35.4" y="132.3">Z</text>
</g>
</svg>
